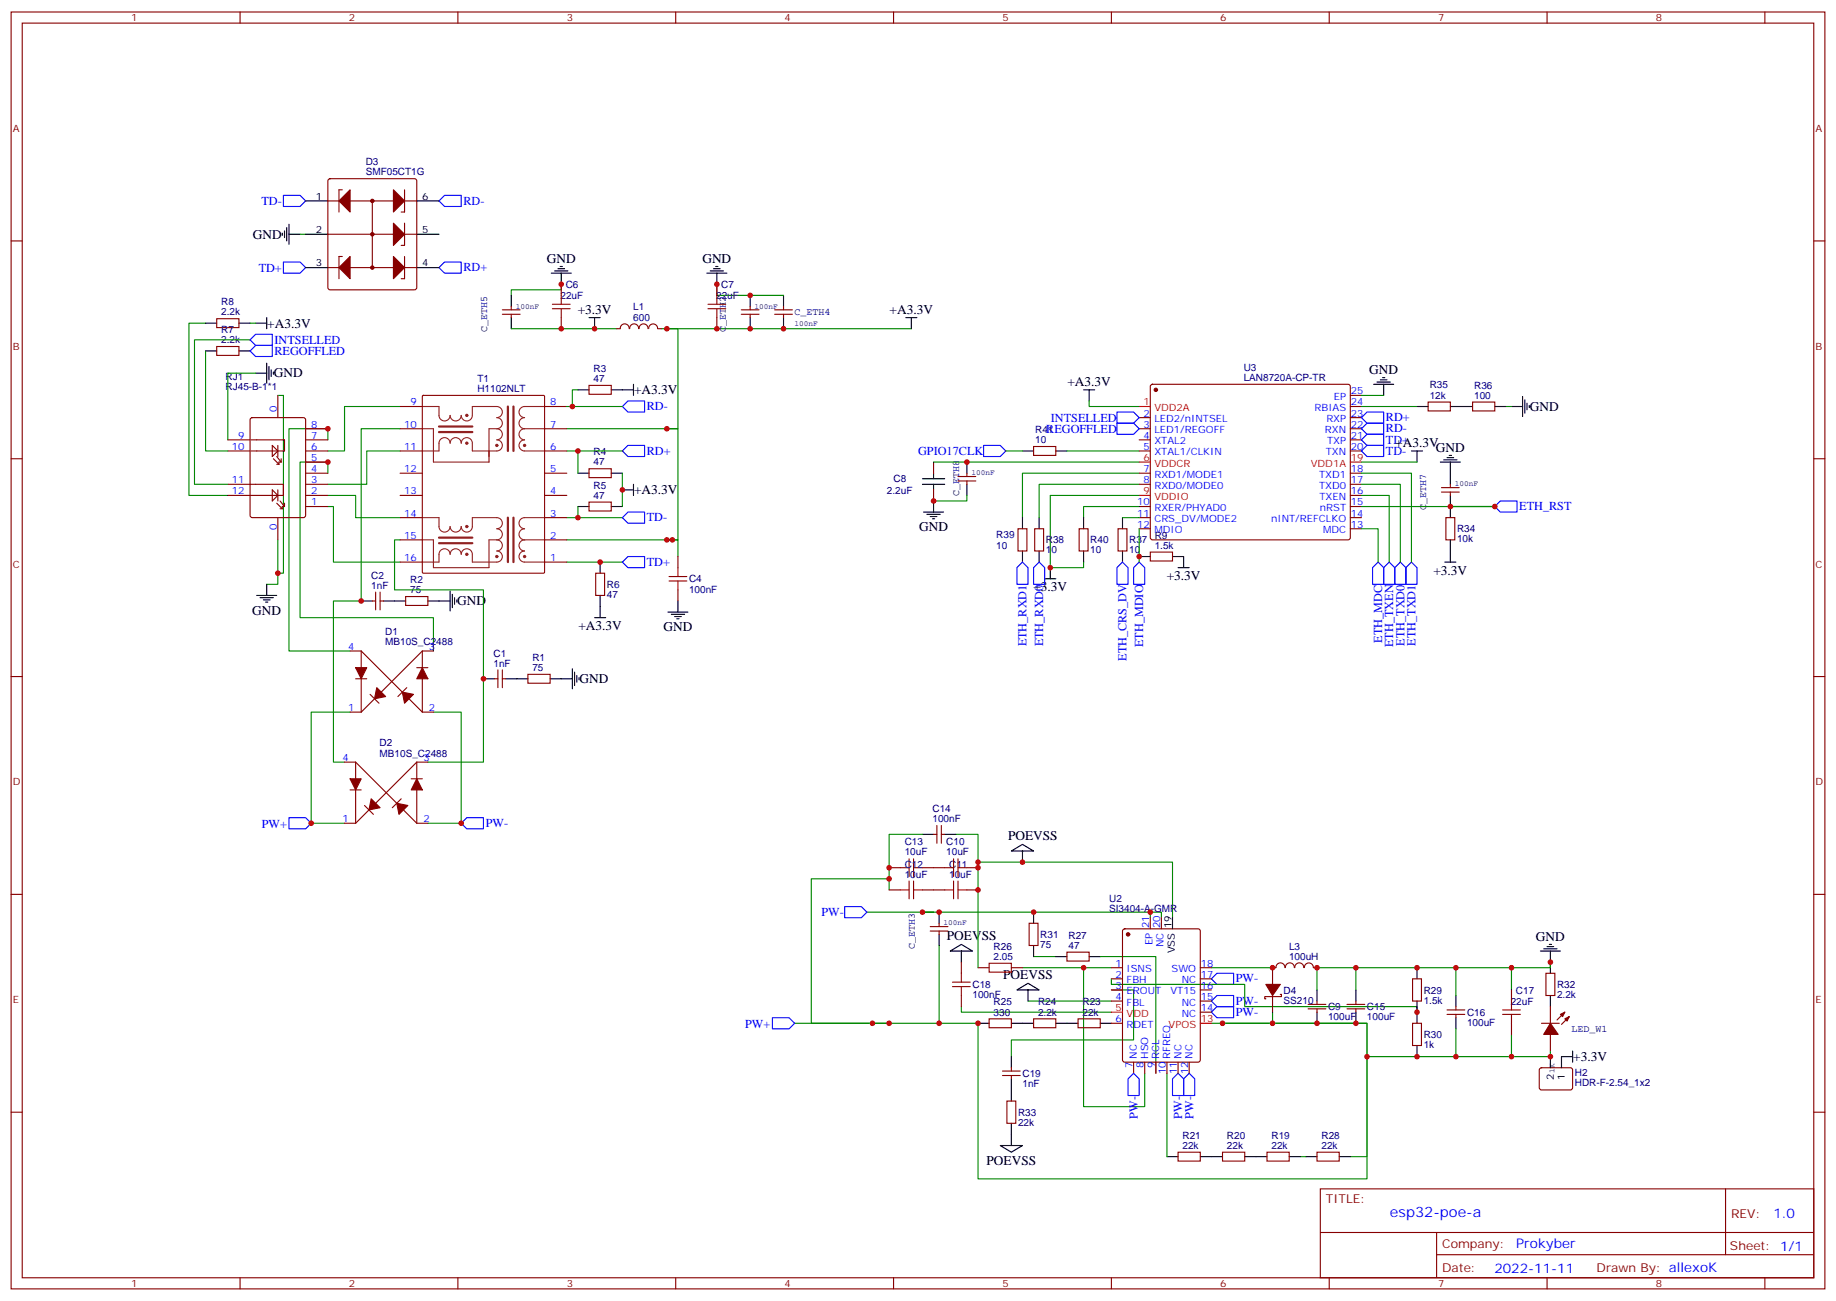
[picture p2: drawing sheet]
<svg xmlns="http://www.w3.org/2000/svg" width="583mm" height="413mm" viewBox="0 0 583 413" stroke-linecap="round" stroke-linejoin="round" font-family="sans-serif">
<g fill="none" stroke="#870000" stroke-width=".35">
<path d="M3.5 3.8h575.8v405.4h-575.8zM7.1 7.3h568.6v398.3h-568.6zM76.2 3.8v3.5M145.3 3.8v3.5M214.5 3.8v3.5M283.6 3.8v3.5M352.8 3.8v3.5M421.9 3.8v3.5M491.1 3.8v3.5M560.2 3.8v3.5M3.5 76.5h3.6M575.7 76.5h3.6"/>
<path d="M245.9 98.4h5.6M245.9 99.8h5.6M248.7 97.3v1.1M248.7 99.8v1M68.8 101.2h7v2.8h-7zM68.8 110h7v2.8h-7zM3.5 145.6h3.6M575.7 145.6h3.6M3.5 214.8h3.6M575.7 214.8h3.6M282.2 275.4h3.6M292.8 275.4h7.1"/>
<path d="M296.3 264.9h1.1M297.4 262v5.7M298.8 262v5.7M298.8 264.9h1.1M306.9 275.4h3.5M3.5 283.9h3.6M282.2 282.5h3.6M292.8 282.5h7.1M295.3 295.6h5.6M295.3 294.1h5.6M298.1 293.1v1M298.1 295.6v1"/>
<path d="M306.9 282.5h3.5M326.7 293.1h2.8v7h-2.8zM356.5 295.1l.5-.2h23.3l.6 .4 .1 41.2-.5 .6-23.5 .1-.6-.5-.1-41.1zM365.1 291.3v3.6M368.7 291.3v3.6M575.7 283.9h3.6M305.2 305.4v3.6M305.2 316v3.5M310.4 307.2h3.6M321 307.2h3.6M338.7 302.3h7v2.8h-7zM352.8 307.2h3.5"/>
<path d="M352.8 310.7h3.5M352.8 314.3h3.5M352.8 317.8h3.5M381 307.2h3.5M381 310.7h3.5M381 314.3h3.5M381 317.8h3.5M403.9 316v5.3M405 307.2h-1.1v5.3M405 307.2a1.41 1.41 0 0 1 1.4-1.5 1.41 1.41 0 0 1 1.4 1.5M406.4 315.7h.4v.7h-5.3v.7h.3M408 307.2a1.41 1.41 0 0 1 1.4-1.5 1.41 1.41 0 0 1 1.4 1.5"/>
<path d="M411 307.2a1.41 1.41 0 0 1 1.4-1.5 1.41 1.41 0 0 1 1.4 1.5M414.1 307.2a1.41 1.41 0 0 1 1.4-1.5 1.41 1.41 0 0 1 1.4 1.5M415.2 318.8h5.7M417 307.2h1M418 317.8v1M427.6 318.8h5.6M430.4 317.8v1M448.4 310.7h2.8v7.1h-2.8zM462.1 319.5v1.1M479.8 314.3v3.5M490.7 309h2.8v7h-2.8zM492.1 319.5v5.3"/>
<path d="M314 323.4h7v2.8h-7zM321 338.9v1.1M328.1 323.4h7v2.8h-7zM342.2 323.4h7v2.8h-7zM352.8 324.8h3.5M359.8 337.2v3.5M363.4 337.2v3.5M366.9 337.2v3.5M370.4 337.2v3.5M373.9 337.2v3.5M377.5 337.2v3.5M381 321.3h3.5"/>
<path d="M415.2 320.3h5.7M418 320.3v1M427.6 320.3h5.6M430.4 320.3v1M448.4 324.8h2.8v7.1h-2.8zM459.3 322h5.7M459.3 320.6h5.7M462.1 322v1.1M479.8 324.8v3.6M489.3 324.8h5.6M492.1 328.4v5.3M496.7 321.3l-2.5 2.5"/>
<path d="M498.1 322.7l-2.4 2.5M3.5 353.1h3.6M318.2 341.4h5.6M318.2 340h5.6M319.6 349.5h2.8v7.1h-2.8zM321 341.4v1.1M575.7 353.1h3.6M373.9 365.8h7.1v2.8h-7.1zM388.1 365.8h7v2.8h-7zM402.2 365.8h7v2.8h-7zM418 365.8h7.1v2.8h-7.1zM419.1 377.4h156.6v28.2h-156.6z"/>
<path d="M547.7 377.4v20.9M419.1 391.2h156.5M456 398.3h119.6M456 391.2v14.2M76.2 405.6v3.6M145.3 405.6v3.6M214.5 405.6v3.6M283.6 405.6v3.6M352.8 405.6v3.6M421.9 405.6v3.6M491.1 405.6v3.6M560.2 405.6v3.6"/>
</g>
<g fill="none" stroke="#000" stroke-width=".35">
<path d="M89.6 74v.7M90.3 73.3v2.1M91 72.2v4.3M91.7 74.4h3.5M91.7 71.2v6.3M248.7 93.8v3.5M65.3 102.6h3.5M65.3 111.4h3.5M75.8 102.6h3.6M75.8 111.4h3.6M81.1 118.5h3.6M84.7 115.3v6.3"/>
<path d="M85.4 116.3v4.3M86.1 117.4v2.1M86.8 118.1v.7M248.7 100.8v3.6M292.8 264.9h3.5M299.9 264.9h3.5M321 270.2l3.6-2.2 3.5 2.2zM324.6 270.2v3.5M298.1 289.6v3.5M298.1 296.6v3.5M328.1 289.6v3.5M372.2 291.3v3.6"/>
<path d="M491.8 299.8h.7M301.6 301.9l3.6-2.1 3.5 2.1zM305.2 301.9v3.5M322.8 314.3l3.5-2.2 3.5 2.2zM326.3 314.3v3.5M328.1 300.1v3.6M335.1 303.7h3.6M345.7 303.7h3.5M418 314.3v3.5M430.4 314.3v3.5M449.8 307.2v3.5M449.8 317.8v7"/>
<path d="M462.1 316v3.5M488.9 301.9h6.4M490 301.2h4.2M491.1 300.5h2.1M492.1 301.9v7.1M492.1 316v3.5M310.4 324.8h3.6M321 335.4v3.5M321 324.8h7.1M335.1 324.8h7.1M349.2 324.8h3.6M418 321.3v3.5"/>
<path d="M430.4 321.3v3.5M449.8 331.9v3.5M462.1 323.1v3.5M495.7 335.4h3.5M499.2 333.7v3.5M321 342.5v7M321 356.6v7M317.5 363.6h7.1l-3.6 2.2zM370.4 367.2h3.5M381 367.2h7.1M395.1 367.2h7.1M409.2 367.2h3.5"/>
<path d="M414.5 367.2h3.5M425.1 367.2h3.5"/>
</g>
<g fill="none" stroke="#008700" stroke-width=".35">
<path d="M95.2 74.4h1.8M65.3 102.6h-5.3v54.7h12.3M65.3 111.4v31.8h7M211.7 104.4h77.6M282.2 279h-24.7v45.8h24.7M292.8 264.9h-10.6v17.6M303.4 264.9h7v8.8M275.2 289.6h17.6M296.3 289.6h-3.5h72.3v1.7M365.1 289.6h3.6v1.7M372.2 291.3v-17.6h-61.8v33.5M298.1 300.1v24.7"/>
<path d="M305.2 319.5v1.8h47.6M324.6 307.2h19.4M326.3 317.8h26.5M328.1 303.7h7M349.2 303.7h17.7v37M352.8 314.3h7v15.8h-38.8v5.3M352.8 310.7v1.8h42.3v7h54.7v1.8M352.8 307.2h-8.8v44.1h19.4v-10.6M384.5 307.2h19.4M418 314.3v-7.1h12.4v7.1M430.4 307.2h31.7v8.8M462.1 307.2h17.7v7.1"/>
<path d="M492.1 305.4v1.8h-12.3M252.2 324.8h58.2v49.4h123.5v-49.4h-49.4M403.9 324.8h30v42.4h-5.3M403.9 321.3v3.5h-15.8M462.1 326.6v8.8h-28.2M479.8 328.4v7h-17.7M492.1 333.7v1.7h-12.3M370.4 340.7v26.5M412.7 367.2h1.8"/>
</g>
<g fill="#870000" stroke="#870000" stroke-width=".35">
<path d="M495.3 322l1.4-.7-.7 1.4z"/>
<path d="M496.7 323.4l1.4-.7-.7 1.4z"/>
<path d="M492.1 324.8l2.5 3.6h-4.6z"/>
<path d="M401.8 312.5h4.6l-2.5 3.5z"/>
<circle cx="358.1" cy="296.6" r=".53"/>
</g>
<path d="M90 62h5.2l1.8 1.8-1.8 1.7h-5.2zM141.1 62h5.3v3.5h-5.3l-1.8-1.7zM90 83.2h5.2l1.8 1.7-1.8 1.8h-5.2zM141.1 83.2h5.3v3.5h-5.3l-1.8-1.8zM268.1 287.8h5.3l1.8 1.8-1.8 1.7h-5.3zM384.5 310.7l1.8-1.7h5.3v3.5h-5.3zM384.5 317.8l1.8-1.8h5.3v3.5h-5.3zM245.2 323.1h5.3l1.7 1.7-1.7 1.8h-5.3zM384.5 321.3l1.8-1.8h5.3v3.6h-5.3zM373.9 340.7l1.8 1.8v5.3h-3.5v-5.3zM377.5 340.7l1.7 1.8v5.3h-3.5v-5.3z" fill="none" stroke="#00f" stroke-width=".35"/>
<g fill="none" stroke="#a10000" stroke-width=".35">
<path d="M285.8 275.4h2.8M288.6 272.6v5.7M288.6 279.7v5.6M290 275.4h2.8M290 272.6v5.7M290 279.7v5.6M299.9 275.4h2.8M302.7 272.6v5.7M302.7 279.7v5.6M304.1 275.4h2.8M304.1 272.6v5.7M304.1 279.7v5.6"/>
<path d="M285.8 282.5h2.8M290 282.5h2.8M299.9 282.5h2.8M304.1 282.5h2.8M302.3 313.2h5.7M302.3 311.8h5.7M305.2 309v2.8M305.2 313.2v2.8M314 305.8h7v2.8h-7zM479.8 317.8v2.8M477 322h5.6M477 320.6h5.6"/>
<path d="M479.8 322v2.8"/>
</g>
<path d="M352.8 321.3h3.5M381 324.8h3.5" fill="none" stroke="#f00" stroke-width=".35"/>
<path d="M104.3 56.9l.5-.2h26.8l.5 .2 .2 .5v33.9l-.2 .5-.5 .2h-26.8l-.5-.2-.2-.5v-33.9z" fill="#fff" stroke="#870000" stroke-width=".35"/>
<g fill="none" stroke="#000" stroke-width=".35">
<path d="M97 63.8h7.1M97 74.4h7.1M132.3 63.8h7M132.3 74.4h7M97 84.9h7.1M132.3 84.9h7M162.3 93.8v3.5M175 86.7h6.3M176 86h4.3M177.1 85.3h2.1M177.8 84.6h.7M178.2 86.7v3.5"/>
<path d="M224.4 86.7h6.3M225.4 86h4.3M226.5 85.3h2.1M227.2 84.6h.7M227.5 86.7v3.5M238.1 93.8v3.5M81.1 102.6h3.6M84.7 100.8v3.6M162.3 100.8v3.6M187 100.8h3.5M188.7 100.8v3.6M238.1 100.8v3.6"/>
<path d="M287.5 100.8h3.5M289.3 100.8v3.6M438.9 119.9h.7M183.4 123.8h3.6M194 123.8h7.1M201.1 122v3.5M344 123.8h3.5M345.7 123.8v3.5M436 122h6.4M437.1 121.3h4.2M438.1 120.6h2.2M439.2 122v3.5"/>
<path d="M449.8 129h3.5M460.4 129h7M474.5 129h3.5M479.8 129h3.5M483.3 125.9v6.3M484 126.9v4.3M484.7 128v2.1M485.4 128.7v.7M183.4 150.2h3.6M194 150.2h3.6M197.6 155.5h3.5M201.1 153.7v3.6"/>
<path d="M292.8 153.7h7.1M292.8 152h7.1M296.3 150.2v1.8M296.3 153.7v1.8M296.3 159v3.6M306.9 146.7v3.5M306.9 153.7v3.6M324.6 143.2h3.5M335.1 143.2h3.6M448 143.2h3.6M449.8 143.2v3.5M457.2 146.7h6.3"/>
<path d="M458.3 146h4.2M459.3 145.3h2.1M460 144.6h.7M460.4 146.7v7M460.4 157.3v7M183.4 160.8h3.6M190.5 178.4v3.6M194 160.8h3.6M293.2 162.6h6.3M294.2 163.3h4.2M295.3 164h2.1M296 164.7h.7"/>
<path d="M324.6 164.3v3.6M324.6 174.9v3.5M329.8 164.3v3.6M329.8 174.9v3.5M344 164.3v3.6M344 174.9v3.5M356.3 164.3v3.6M356.3 174.9v3.5M361.6 176.7h3.5M372.2 176.7h3.5v3.5M458.6 178.4h3.5M460.4 171.4v7"/>
<path d="M81.5 189h6.3M82.5 189.7h4.3M83.6 190.4h2.1M84.3 191.1h.7M84.7 185.5v3.5M114.7 190.8h3.5M121.7 190.8h7.1M135.8 190.8h7.1M142.9 187.6v6.4M143.6 188.7v4.2M144.3 189.7v2.1M145 190.4v.7"/>
<path d="M188.7 196.1h3.6M190.5 189v7.1M212 194.3h6.4M213.1 195h4.2M214.1 195.7h2.2M214.8 196.4h.7M215.2 190.8v3.5M331.6 183.7h3.5M333.4 180.2v3.5M373.9 180.2h3.6M153.5 215.5h3.5M160.5 215.5h7.1"/>
<path d="M174.6 215.5h7.1M181.7 212.3v6.4M182.4 213.4v4.2M183.1 214.4v2.1M183.8 215.1v.7M492.1 335.4v3.5M495.7 335.4v3.5"/>
</g>
<g fill="none" stroke="#870000" stroke-width=".35">
<path d="M104.1 63.8h28.2M104.1 74.4h28.2M108.7 60.3h-1.1v7M118.2 63.8v21.1M128.4 60.3v7h-1M128.4 70.8v7.1h-1M104.1 84.9h28.2M108.7 81.4h-1.1v7.1M128.4 81.4v7.1h-1M159.5 99.8h5.6M159.5 98.4h5.6M162.3 97.3v1.1"/>
<path d="M162.3 99.8v1M178.2 90.2v3.6M227.5 90.2v3.6M235.3 99.8h5.6M235.3 98.4h5.6M238.1 97.3v1.1M238.1 99.8v1M178.2 100.8v3.6M199.7 104.3a1.41 1.41 0 0 0-1.4-1.5 1.41 1.41 0 0 0-1.4 1.5l-1.1 .1M199.9 104.3a1.41 1.41 0 0 1 1.4-1.5 1.41 1.41 0 0 1 1.4 1.5M202.9 104.3a1.41 1.41 0 0 1 1.4-1.5 1.41 1.41 0 0 1 1.4 1.5M205.9 104.3a1.41 1.41 0 0 1 1.4-1.5 1.41 1.41 0 0 1 1.4 1.5"/>
<path d="M208.8 104.4h1.1M227.5 100.8v3.6M72.3 139.6h7.1M79.6 132.8l.5-.2h16.2l.7 .4v30.6l-.4 .7h-16.5l-.7-.4v-30.6zM79.7 139.6h10.6v3.6h-10.6M88.2 125.5v7.1M97 136.1h7.1M97 139.6h7.1M127 136.1h7.1M127 129h7.1M172.9 136.1h7M172.9 129h7"/>
<path d="M187 122.3h7v2.9h-7zM361.6 136.1h3.5M361.6 139.6h3.5M361.6 132.6h3.5M365.4 122.2l.4-.2h62.1l.5 .2 .2 .5v48l-.2 .5-.5 .2h-62.1l-.5-.3-.2-.4v-48zM428.6 136.1h3.6M428.6 129h3.6M428.6 139.6h3.6M428.6 132.6h3.6M428.6 125.5h3.6M453.3 127.6h7.1v2.9h-7.1zM467.4 127.6h7.1v2.9h-7.1z"/>
<path d="M72.3 153.7h17.7v3.6h-17.7M72.3 143.2h7.1M86.4 141.4l1.8 1.8-1.8 1.7zM86.4 155.5l1.8 1.8-1.8 1.7zM86.8 145.6l1.7 1.8M87.8 144.9l1.5 1.8M87.8 147.4h.7M87.8 159.7l1.8 1.8M88.2 141.4v3.5M88.2 155.5v3.5M88.9 159l1.4 1.8M89.3 146.7h-.8v.7"/>
<path d="M89.3 145.6v1.1M90.3 159.7v1.1M97 157.3h7.1M97 143.2h7.1M97 150.2h7.1M97 153.7h7.1M97 146.7h7.1M127 157.3h7.1M127 143.2h7.1M127 150.2h7.1M172.9 157.3h7M172.9 143.2h7"/>
<path d="M172.9 150.2h7M187 159.4h7v2.8h-7zM187 148.8h7v2.8h-7zM296.3 146.7v3.5M296.3 155.5v3.5M304.1 152.7h5.6M304.1 151.3h5.6M306.9 150.2v1.1M306.9 152.7v1M328.1 141.7h7v2.9h-7zM361.6 143.2h3.5M361.6 150.2h3.5"/>
<path d="M361.6 153.7h3.5M428.6 157.3h3.6M428.6 143.2h3.6M428.6 150.2h3.6M428.6 153.7h3.6M457.6 156.2h5.6M457.6 154.8h5.6M460.4 153.7v1.1M460.4 156.2v1.1M88.2 164.3v7.1M88.9 161.5h.7M90.3 160.8h-.7v.7"/>
<path d="M97 160.8h7.1M127 171.4h7.1M127 178.4h7.1M127 164.3h7.1M172.9 171.4h7M172.9 178.4h7M172.9 164.3h7M215.2 176.7v3.5M323.1 167.9h2.9v7h-2.9zM328.4 167.9h2.9v7h-2.9zM342.5 167.9h2.9v7h-2.9zM354.9 167.9h2.8v7h-2.8z"/>
<path d="M361.6 164.3h3.5M361.6 160.8h3.5M361.6 167.9h3.5M365.1 175.3h7.1v2.8h-7.1zM428.6 164.3h3.6M428.6 160.8h3.6M428.6 167.9h3.6M459 164.3h2.8v7.1h-2.8zM118.2 190.8h1M119.2 188v5.6M120.6 188v5.6M120.6 190.8h1.1"/>
<path d="M128.8 189.4h7v2.8h-7zM189.1 182h2.8v7h-2.8zM215.2 187.3v3.5M111.1 206.7h3.6M112.9 215.5h3.5M114.7 206.7l19.4 19.4M114.7 206.7v19.4M129.1 218.3l-2.8 2.8M132.3 211.9h3.5M134.1 206.7h3.5M134.1 206.7v19.4M134.1 206.7l-19.4 19.4"/>
<path d="M157 215.5h1M158 212.7v5.6M159.5 212.7v5.6M159.5 215.5h1M167.6 214.1h7v2.8h-7zM111.1 226.1h3.6M117.5 220.4l2.8 2.8M134.1 226.1h3.5M109.4 241.9h3.5M111.1 250.8h3.6M112.9 241.9l19.4 19.4M112.9 241.9v19.4"/>
<path d="M115.7 255.7l2.8 2.8M127.4 253.6l-2.9 2.8M130.5 247.2h3.6M132.3 241.9h3.5M132.3 241.9v19.4M132.3 241.9l-19.4 19.4M109.4 261.3h3.5M132.3 261.3h3.5M488.8 339.2l.5-.3 9.4 .1 .5 .7-.1 5.9-.6 .4-9.5-.1-.4-.6v-5.6z"/>
<circle cx="118.2" cy="74.4" r=".35"/>
<circle cx="118.2" cy="63.8" r=".35"/>
<circle cx="118.2" cy="84.9" r=".35"/>
</g>
<g fill="#870000" stroke="#870000" stroke-width=".35">
<path d="M107.6 63.8l3.5-3.5v7z"/>
<path d="M124.9 60.3l3.5 3.5-3.5 3.5z"/>
<path d="M124.9 81.4l3.5 3.5-3.5 3.6z"/>
<path d="M111.1 81.4v7.1l-3.5-3.6z"/>
<path d="M124.9 70.8l3.5 3.6-3.5 3.5z"/>
<path d="M125.9 255l3.6 .7-2.9 2.8z"/>
<path d="M117.8 253.6l2.8 2.8-3.5 .7z"/>
<path d="M132.3 247.2l1.8 3.6h-3.6z"/>
<path d="M111.1 247.2h3.6l-1.8 3.6z"/>
<path d="M127.7 219.7l3.5 .7-2.8 2.8z"/>
<path d="M119.6 218.3l2.8 2.8-3.5 .7z"/>
<path d="M134.1 211.9l1.7 3.6h-3.5z"/>
<path d="M112.9 211.9h3.5l-1.7 3.6z"/>
<circle cx="118.2" cy="63.8" r=".53"/>
<circle cx="118.2" cy="74.4" r=".53"/>
<circle cx="118.2" cy="84.9" r=".53"/>
<circle cx="366.9" cy="123.8" r=".53"/>
</g>
<g fill="none" stroke="#008700" stroke-width=".35">
<path d="M178.2 90.2v1.8h-15.9v1.8M227.5 90.2v3.6h21.2M79.4 107.9h-17.7v45.8h10.6M79.4 102.6h1.7M81.1 118.5h-8.8v21.1M162.3 104.4h33.5M209.9 104.4h5.3v31.7h-3.5M88.2 125.5h1.8v56.5h-1.8v3.5h-3.5M104.1 139.6v-3.5h-12.4v70.6h19.4M127 136.1h-12.3v54.7h-8.9v51.1h3.6M127 129h-17.6v14.2h-5.3M179.9 136.1h35.3v35.3h-3.5h3.5v5.3"/>
<path d="M179.9 129h17.7M183.4 123.8h-1.7v5.2M345.7 127.3v1.7h15.9M432.2 125.5h7M432.2 129h17.6M478 129h1.8M104.1 150.2v-3.5h-8.9v49.4h42.4v10.6M104.1 157.3h8.8v7h14.1M127 143.2h-10.6v10.5h-12.3M179.9 143.2h3.5v7M183.4 143.2h14.2M197.6 150.2v10.6"/>
<path d="M296.3 146.7h65.3M306.9 157.3v1.7h-10.6M319.3 143.2h5.3M338.7 143.2h22.9M361.6 157.3h-28.2v22.9h10.6v-1.8M361.6 150.2h-37v14.1M361.6 153.7h-31.8v10.6M432.2 157.3h8.8v21.1M432.2 153.7h12.3v24.7M432.2 150.2h15.8v28.2M432.2 146.7h17.6M88.2 171.4v10.6"/>
<path d="M104.1 160.8h1.7v17.6h21.2M127 171.4h-1.8v15.9h28.3v54.6h-17.7M179.9 178.4h17.7M179.9 164.3h17.7M179.9 171.4h33.5M183.4 160.8v3.5M356.3 164.3h5.3M361.6 160.8h-17.6v3.5M361.6 167.9v10.5M432.2 167.9h5.2v10.5M432.2 160.8h42.3M111.1 226.1h-12.3v35.2h10.6"/>
<path d="M137.6 226.1h8.8v35.2h-10.6"/>
</g>
<path d="M175.3 98h5.7M175.3 96.6h5.7M178.2 93.8v2.8M178.2 98v2.8M224.7 98h5.7M224.7 96.6h5.7M227.5 93.8v2.8M227.5 98v2.8M212.4 184.4h5.6M212.4 183h5.6M215.2 180.2v2.8M215.2 184.4v2.9" fill="none" stroke="#a10000" stroke-width=".35"/>
<g fill="none" stroke="#00f" stroke-width=".35">
<path d="M81.1 109.6h5.3v3.6h-5.3l-1.7-1.8zM81.1 106.1h5.3v3.5h-5.3l-1.7-1.7zM197.6 129l1.7-1.7h5.3v3.5h-5.3zM354.5 134.3h5.3l1.8 1.8-1.8 1.8h-5.3zM354.5 130.8h5.3l1.8 1.8-1.8 1.7h-5.3zM432.2 139.6l1.7-1.7h5.3v3.5h-5.3zM432.2 136.1l1.7-1.8h5.3v3.6h-5.3zM432.2 132.6l1.7-1.8h5.3v3.5h-5.3zM197.6 143.2l1.7-1.8h5.3v3.5h-5.3zM312.2 141.4h5.3l1.8 1.8-1.8 1.7h-5.3zM432.2 143.2l1.7-1.8h5.3v3.5h-5.3zM197.6 164.3l1.7-1.7h5.3v3.5h-5.3z"/>
<path d="M197.6 178.4l1.7-1.7h5.3v3.5h-5.3zM329.8 178.4l1.8 1.8v5.3h-3.5v-5.3zM356.3 178.4l1.8 1.8v5.3h-3.6v-5.3zM361.6 178.4l1.8 1.8v5.3h-3.6v-5.3zM437.4 178.4l1.8 1.8v5.3h-3.5v-5.3zM441 178.4l1.7 1.8v5.3h-3.5v-5.3zM444.5 178.4l1.8 1.8v5.3h-3.6v-5.3zM448 178.4l1.8 1.8v5.3h-3.5v-5.3zM474.5 160.8l1.7-1.8h5.3v3.6h-5.3zM322.8 180.2l1.8-1.8 1.7 1.8v5.3h-3.5zM91.7 259.6h5.3l1.8 1.7-1.8 1.8h-5.3zM146.4 261.3l1.8-1.7h5.3v3.5h-5.3z"/>
<path d="M358.1 342.5l1.7-1.8 1.8 1.8v5.3h-3.5z"/>
</g>
<g fill="none" stroke="#8c2424" stroke-width=".35">
<path d="M134.1 129h5.2v2.9a1.76 1.76 0 0 0 1.8 1.7 1.76 1.76 0 0 0 1.8-1.7 1.76 1.76 0 0 0 1.7 1.7 1.76 1.76 0 0 0 1.8-1.7 1.76 1.76 0 0 0 1.8 1.7 1.76 1.76 0 0 0 1.7-1.7v-2.9h7.8a1.76 1.76 0 0 1 1.8 1.8 1.76 1.76 0 0 1-1.8 1.8 1.76 1.76 0 0 1 1.8 1.7 1.76 1.76 0 0 1-1.8 1.8M134.1 136.1h3.5v10.6h17.6M157.7 136.1a1.76 1.76 0 0 1 1.8 1.8 1.76 1.76 0 0 1-1.8 1.7 1.76 1.76 0 0 1 1.8 1.8 1.76 1.76 0 0 1-1.8 1.8h-7.8v-2.5a1.76 1.76 0 0 0-1.7-1.8 1.76 1.76 0 0 0-1.8 1.8 1.76 1.76 0 0 0-1.8-1.8 1.76 1.76 0 0 0-1.7 1.8 1.76 1.76 0 0 0-1.8-1.8 1.76 1.76 0 0 0-1.8 1.8v2.5h-5.2M157.7 136.1h-2.5v8.8M166.5 136.1a1.76 1.76 0 0 0-1.8 1.8 1.76 1.76 0 0 0 1.8 1.7 1.76 1.76 0 0 0-1.8 1.8 1.76 1.76 0 0 0 1.8 1.8h6.4M166.5 136.1h6.4M172.9 129h-6.4a1.76 1.76 0 0 0-1.8 1.8 1.76 1.76 0 0 0 1.8 1.8 1.76 1.76 0 0 0-1.8 1.7 1.76 1.76 0 0 0 1.8 1.8M134.1 164.3h5.2v2.8a1.76 1.76 0 0 0 1.8 1.8 1.76 1.76 0 0 0 1.8-1.8 1.76 1.76 0 0 0 1.7 1.8 1.76 1.76 0 0 0 1.8-1.8 1.76 1.76 0 0 0 1.8 1.8 1.76 1.76 0 0 0 1.7-1.8v-2.8h7.8a1.76 1.76 0 0 1 1.8 1.8 1.76 1.76 0 0 1-1.8 1.8 1.76 1.76 0 0 1 1.8 1.7 1.76 1.76 0 0 1-1.8 1.8M134.1 171.4h3.5v8.8h17.6v-8.8h2.5M157.7 171.4a1.76 1.76 0 0 1 1.8 1.7 1.76 1.76 0 0 1-1.8 1.8 1.76 1.76 0 0 1 1.8 1.8 1.76 1.76 0 0 1-1.8 1.7h-7.8v-2.4a1.76 1.76 0 0 0-1.7-1.8 1.76 1.76 0 0 0-1.8 1.8 1.76 1.76 0 0 0-1.8-1.8 1.76 1.76 0 0 0-1.7 1.8 1.76 1.76 0 0 0-1.8-1.8 1.76 1.76 0 0 0-1.8 1.8v2.4h-5.2M166.5 171.4a1.76 1.76 0 0 0-1.8 1.7 1.76 1.76 0 0 0 1.8 1.8 1.76 1.76 0 0 0-1.8 1.8 1.76 1.76 0 0 0 1.8 1.7h6.4M166.5 171.4h6.4"/>
<path d="M172.9 164.3h-6.4a1.76 1.76 0 0 0-1.8 1.8 1.76 1.76 0 0 0 1.8 1.8 1.76 1.76 0 0 0-1.8 1.7 1.76 1.76 0 0 0 1.8 1.8"/>
</g>
<path d="M139.3 135.4h10.6M139.3 137.2h10.6M161.2 129v14.2M163 129v14.2M139.3 170.7h10.6M139.3 172.4h10.6M161.2 164.3v14.1M163 164.3v14.1" fill="none" stroke="#8c2424" stroke-width=".71"/>
<g fill="#8c2424" stroke="#8c2424" stroke-width=".35">
<circle cx="166.5" cy="176.7" r=".35"/>
<circle cx="157.7" cy="176.7" r=".35"/>
<circle cx="148.2" cy="176" r=".35"/>
<circle cx="148.2" cy="167.1" r=".35"/>
<circle cx="166.5" cy="141.4" r=".35"/>
<circle cx="157.7" cy="141.4" r=".35"/>
<circle cx="148.2" cy="140.7" r=".35"/>
<circle cx="148.2" cy="131.9" r=".35"/>
</g>
<path d="M134.1 125.7l.3-.2h38.1l.3 .2 .1 55.9-.2 .3-38.3 .1-.3-.2zM155.2 143.2v3.5" fill="none" stroke="#900" stroke-width=".35"/>
<path d="M361.6 129h3.5M361.6 146.7h3.5M361.6 157.3h3.5M428.6 146.7h3.6" fill="none" stroke="#f00" stroke-width=".35"/>
<g fill="#c00">
<circle cx="213.4" cy="171.4" r=".88"/>
<circle cx="276.9" cy="324.8" r=".88"/>
<circle cx="479.8" cy="335.4" r=".88"/>
<circle cx="492.1" cy="305.4" r=".88"/>
<circle cx="479.8" cy="307.2" r=".88"/>
<circle cx="310.4" cy="275.4" r=".88"/>
<circle cx="282.2" cy="275.4" r=".88"/>
<circle cx="310.4" cy="273.7" r=".88"/>
<circle cx="324.6" cy="273.7" r=".88"/>
<circle cx="365.1" cy="289.6" r=".88"/>
<circle cx="292.8" cy="289.6" r=".88"/>
<circle cx="298.1" cy="289.6" r=".88"/>
<circle cx="328.1" cy="289.6" r=".88"/>
<circle cx="462.1" cy="307.2" r=".88"/>
<circle cx="449.8" cy="307.2" r=".88"/>
<circle cx="462.1" cy="335.4" r=".88"/>
<circle cx="449.8" cy="335.4" r=".88"/>
<circle cx="178.2" cy="104.4" r=".88"/>
<circle cx="178.2" cy="90.2" r=".88"/>
<circle cx="449.8" cy="321.3" r=".88"/>
<circle cx="433.9" cy="335.4" r=".88"/>
<circle cx="430.4" cy="307.2" r=".88"/>
<circle cx="418" cy="307.2" r=".88"/>
<circle cx="430.4" cy="324.8" r=".88"/>
<circle cx="418" cy="324.8" r=".88"/>
<circle cx="403.9" cy="324.8" r=".88"/>
<circle cx="403.9" cy="307.2" r=".88"/>
<circle cx="388.1" cy="324.8" r=".88"/>
<circle cx="282.2" cy="279" r=".88"/>
<circle cx="282.2" cy="324.8" r=".88"/>
<circle cx="310.4" cy="282.5" r=".88"/>
<circle cx="344" cy="307.2" r=".88"/>
<circle cx="298.1" cy="324.8" r=".88"/>
<circle cx="227.5" cy="104.4" r=".88"/>
<circle cx="190.5" cy="178.4" r=".88"/>
<circle cx="227.5" cy="90.2" r=".88"/>
<circle cx="188.7" cy="104.4" r=".88"/>
<circle cx="211.7" cy="136.1" r=".88"/>
<circle cx="211.7" cy="171.4" r=".88"/>
<circle cx="98.8" cy="261.3" r=".88"/>
<circle cx="146.4" cy="261.3" r=".88"/>
<circle cx="114.7" cy="190.8" r=".88"/>
<circle cx="153.5" cy="215.5" r=".88"/>
<circle cx="104.1" cy="146.7" r=".88"/>
<circle cx="104.1" cy="136.1" r=".88"/>
<circle cx="460.4" cy="160.8" r=".88"/>
<circle cx="183.4" cy="164.3" r=".88"/>
<circle cx="183.4" cy="143.2" r=".88"/>
<circle cx="181.7" cy="129" r=".88"/>
<circle cx="197.6" cy="155.5" r=".88"/>
<circle cx="238.1" cy="93.8" r=".88"/>
<circle cx="211.7" cy="104.4" r=".88"/>
<circle cx="296.3" cy="159" r=".88"/>
<circle cx="306.9" cy="146.7" r=".88"/>
<circle cx="333.4" cy="180.2" r=".88"/>
<circle cx="474.5" cy="160.8" r=".88"/>
<circle cx="248.7" cy="104.4" r=".88"/>
<circle cx="238.1" cy="104.4" r=".88"/>
<circle cx="361.6" cy="176.7" r=".88"/>
<circle cx="88.2" cy="182" r=".88"/>
<circle cx="310.4" cy="324.8" r=".88"/>
<circle cx="492.1" cy="335.4" r=".88"/>
</g>
<text font-size="4.6" fill="#00f" x="441.2" y="386.4">esp32-poe-a</text>
<g font-size="4.2">
<text x="80.3" y="75.8">GND</text>
<text x="173.6" y="83.4">GND</text>
<text x="223" y="83.4">GND</text>
<text x="183.4" y="99.7">+3.3V</text>
<text x="282.4" y="99.6">+A3.3V</text>
<text x="84.8" y="104">+A3.3V</text>
<text x="87" y="119.8">GND</text>
<text x="434.6" y="118.6">GND</text>
<text x="201.3" y="125.2">+A3.3V</text>
<text x="338.8" y="122.5">+A3.3V</text>
<text x="485.6" y="130.5">GND</text>
<text x="442.9" y="142">+A3.3V</text>
<text x="455.8" y="143.3">GND</text>
<text x="201.3" y="156.9">+A3.3V</text>
<text x="291.7" y="168.6">GND</text>
<text x="370.3" y="184.2">+3.3V</text>
<text x="455" y="182.4">+3.3V</text>
<text x="328" y="187.7">+3.3V</text>
<text x="80.1" y="195.1">GND</text>
<text x="145.2" y="192.2">GND</text>
<text x="183.6" y="200.1">+A3.3V</text>
<text x="210.6" y="200.4">GND</text>
<text x="184" y="216.9">GND</text>
<text x="320" y="266.8">POEVSS</text>
<text x="300.6" y="298.6">POEVSS</text>
<text x="487.5" y="298.6">GND</text>
<text x="318.4" y="310.9">POEVSS</text>
<text x="499.4" y="336.8">+3.3V</text>
<text x="313.1" y="369.8">POEVSS</text>
</g>
<g font-size="4.2" fill="#00f">
<text x="562.9" y="386.7">1.0</text>
<text x="481.3" y="396.2">Prokyber</text>
<text x="474.4" y="404">2022-11-11</text>
</g>
<g font-size="3.9" fill="#00f">
<text x="83" y="65.1">TD-</text>
<text x="147.1" y="65">RD-</text>
<text x="82.1" y="86.3">TD+</text>
<text x="147.1" y="86.1">RD+</text>
<text x="87.1" y="112.6">REGOFFLED</text>
<text x="87.1" y="109.1">INTSELLED</text>
<text x="205.3" y="130.2">RD-</text>
<text x="332.1" y="137.4">REGOFFLED</text>
<text x="333.6" y="133.9">INTSELLED</text>
<text x="439.9" y="137.3">RD-</text>
<text x="439.9" y="133.8">RD+</text>
<text x="439.9" y="140.8">TD+</text>
<text x="205.3" y="144.3">RD+</text>
<text x="291.4" y="144.5">GPIO17CLK</text>
<text x="439.9" y="144.3">TD-</text>
<text x="482.2" y="162">ETH_RST</text>
<text x="205.3" y="165.5">TD-</text>
<text x="205.3" y="179.6">TD+</text>
<text x="438.7" y="204" transform="rotate(-90 438.7 204)">ETH_MDC</text>
<text x="325.8" y="205.2" transform="rotate(-90 325.8 205.2)">ETH_RXD1</text>
<text x="331.1" y="205.2" transform="rotate(-90 331.1 205.2)">ETH_RXD0</text>
<text x="357.6" y="209.8" transform="rotate(-90 357.6 209.8)">ETH_CRS_DV</text>
<text x="362.9" y="205.4" transform="rotate(-90 362.9 205.4)">ETH_MDIO</text>
<text x="442.3" y="205.4" transform="rotate(-90 442.3 205.4)">ETH_TXEN</text>
<text x="445.8" y="205" transform="rotate(-90 445.8 205)">ETH_TXD0</text>
<text x="449.3" y="205" transform="rotate(-90 449.3 205)">ETH_TXD1</text>
<text x="83.1" y="262.7">PW+</text>
<text x="154.2" y="262.5">PW-</text>
<text x="260.7" y="290.9">PW-</text>
<text x="392.3" y="311.9">PW-</text>
<text x="392.3" y="322.5">PW-</text>
<text x="392.3" y="318.9">PW-</text>
<text x="236.5" y="326.2">PW+</text>
<text x="361.2" y="355.2" transform="rotate(-90 361.2 355.2)">PW-</text>
<text x="375.3" y="355.2" transform="rotate(-90 375.3 355.2)">PW-</text>
<text x="378.8" y="355.2" transform="rotate(-90 378.8 355.2)">PW-</text>
</g>
<g font-size="3.9" fill="#800">
<text x="420.9" y="382">TITLE:</text>
<text x="549.5" y="386.7">REV:</text>
<text x="457.8" y="396.2">Company:</text>
<text x="549.1" y="396.8">Sheet: 1/1</text>
<text x="457.8" y="403.9">Date:</text>
<text x="506.8" y="403.9">Drawn By: allexoK</text>
</g>
<g font-size="3.2" fill="#800">
<text x="41.6" y="6.8">1</text>
<text x="110.8" y="6.8">2</text>
<text x="179.9" y="6.8">3</text>
<text x="249.1" y="6.8">4</text>
<text x="318.2" y="6.8">5</text>
<text x="387.3" y="6.8">6</text>
<text x="456.5" y="6.8">7</text>
<text x="525.6" y="6.8">8</text>
<text x="4.1" y="41.9">A</text>
<text x="576.3" y="41.9">A</text>
<text x="4.1" y="111.1">B</text>
<text x="576.3" y="111.1">B</text>
<text x="4.1" y="180.2">C</text>
<text x="576.3" y="180.2">C</text>
<text x="4.1" y="249.3">D</text>
<text x="576.3" y="249.3">D</text>
<text x="4.1" y="318.5">E</text>
<text x="576.3" y="318.5">E</text>
<text x="41.6" y="408.6">1</text>
<text x="110.8" y="408.6">2</text>
<text x="179.9" y="408.6">3</text>
<text x="249.1" y="408.6">4</text>
<text x="318.2" y="408.6">5</text>
<text x="387.3" y="408.6">6</text>
<text x="456.5" y="408.6">7</text>
<text x="525.6" y="408.6">8</text>
</g>
<g font-size="3.2" fill="#000080">
<text x="116.1" y="52.5">D3</text>
<text x="116.1" y="55.7">SMF05CT1G</text>
<text x="177.9" y="94.9">22uF</text>
<text x="179.6" y="91.4">C6</text>
<text x="227.3" y="94.9">22uF</text>
<text x="229" y="91.4">C7</text>
<text x="70.2" y="100.1">2.2k</text>
<text x="70.2" y="96.9">R8</text>
<text x="201" y="101.8">600</text>
<text x="201" y="98.5">L1</text>
<text x="252.2" y="100.1">C_ETH4</text>
<text x="70.2" y="105.8">R7</text>
<text x="154.6" y="105.4" transform="rotate(-90 154.6 105.4)">C_ETH5</text>
<text x="230.4" y="105.4" transform="rotate(-90 230.4 105.4)">C_ETH2</text>
<text x="70.2" y="108.9">2.2k</text>
<text x="188.4" y="118.1">R3</text>
<text x="394.8" y="117.8">U3</text>
<text x="71.6" y="123.8">RJ45-B-1*1</text>
<text x="71.6" y="120.6">RJ1</text>
<text x="151.5" y="124.5">H1102NLT</text>
<text x="151.5" y="121.2">T1</text>
<text x="188.4" y="121.3">47</text>
<text x="394.8" y="120.9">LAN8720A-CP-TR</text>
<text x="453.8" y="123.3">R35</text>
<text x="467.9" y="123.4">R36</text>
<text x="453.8" y="126.6">12k</text>
<text x="467.9" y="126.6">100</text>
<text x="328.6" y="137.5">R41</text>
<text x="328.6" y="140.7">10</text>
<text x="188.4" y="147.7">47</text>
<text x="188.4" y="144.6">R4</text>
<text x="188.4" y="155.2">R5</text>
<text x="283.6" y="153.1">C8</text>
<text x="188.4" y="158.3">47</text>
<text x="281.5" y="156.7">2.2uF</text>
<text x="304.5" y="157.5" transform="rotate(-90 304.5 157.5)">C_ETH8</text>
<text x="452.7" y="161.9" transform="rotate(-90 452.7 161.9)">C_ETH7</text>
<text x="316.2" y="170.8">R39</text>
<text x="332" y="172.5">R38</text>
<text x="346.1" y="172.5">R40</text>
<text x="358.4" y="172.5">R37</text>
<text x="366.5" y="170.9">R9</text>
<text x="462.5" y="172.2">10k</text>
<text x="462.5" y="169">R34</text>
<text x="316.2" y="174.3">10</text>
<text x="332" y="175.7">10</text>
<text x="346.1" y="175.7">10</text>
<text x="358.4" y="175.7">10</text>
<text x="366.5" y="174.2">1.5k</text>
<text x="117.8" y="183.7">C2</text>
<text x="130.2" y="185.1">R2</text>
<text x="218.7" y="184.9">C4</text>
<text x="117.8" y="186.9">1nF</text>
<text x="130.2" y="188.3">75</text>
<text x="192.6" y="189.8">47</text>
<text x="192.6" y="186.6">R6</text>
<text x="218.7" y="188.1">100nF</text>
<text x="122.3" y="201.7">D1</text>
<text x="122.3" y="204.9">MB10S_C2488</text>
<text x="156.6" y="208.4">C1</text>
<text x="169" y="209.8">R1</text>
<text x="156.6" y="211.6">1nF</text>
<text x="169" y="213">75</text>
<text x="120.5" y="236.9">D2</text>
<text x="120.5" y="240.2">MB10S_C2488</text>
<text x="296" y="257.8">C14</text>
<text x="296" y="261">100nF</text>
<text x="287.2" y="268.3">C13</text>
<text x="300.4" y="268.3">C10</text>
<text x="287.2" y="271.6">10uF</text>
<text x="287.2" y="275.4">C12</text>
<text x="300.4" y="271.6">10uF</text>
<text x="301.3" y="275.4">C11</text>
<text x="287.2" y="278.6">10uF</text>
<text x="301.3" y="278.6">10uF</text>
<text x="352.1" y="286.3">U2</text>
<text x="352.1" y="289.4">SI3404-A-GMR</text>
<text x="330.2" y="297.8">R31</text>
<text x="339.2" y="297.9">R27</text>
<text x="290.4" y="301.2" transform="rotate(-90 290.4 301.2)">C_ETH3</text>
<text x="315.4" y="304.7">2.05</text>
<text x="315.4" y="301.6">R26</text>
<text x="330.2" y="300.9">75</text>
<text x="339.2" y="301.2">47</text>
<text x="409.2" y="304.6">100uH</text>
<text x="409.2" y="301.4">L3</text>
<text x="308.7" y="316.9">100nF</text>
<text x="308.7" y="313.6">C18</text>
<text x="407.5" y="315.5">D4</text>
<text x="451.9" y="315.4">R29</text>
<text x="481.2" y="315.4">C17</text>
<text x="494.2" y="316.9">2.2k</text>
<text x="494.2" y="313.6">R32</text>
<text x="315.4" y="322.4">330</text>
<text x="315.4" y="319.1">R25</text>
<text x="329.5" y="322.4">2.2k</text>
<text x="329.5" y="319.1">R24</text>
<text x="343.6" y="322.4">22k</text>
<text x="343.6" y="319.1">R23</text>
<text x="407.5" y="318.7">SS210</text>
<text x="421.6" y="323.9">100uF</text>
<text x="421.6" y="320.7">C9</text>
<text x="433.9" y="323.9">100uF</text>
<text x="433.9" y="320.7">C15</text>
<text x="451.9" y="318.6">1.5k</text>
<text x="465.7" y="322.4">C16</text>
<text x="479.6" y="318.9">22uF</text>
<text x="451.9" y="329.5">R30</text>
<text x="465.7" y="325.7">100uF</text>
<text x="498.8" y="327.7">LED_W1</text>
<text x="451.9" y="332.7">1k</text>
<text x="324.6" y="341.8">C19</text>
<text x="499.9" y="341.5">H2</text>
<text x="324.6" y="345.1">1nF</text>
<text x="499.9" y="344.7">HDR-F-2.54_1x2</text>
<text x="323.1" y="357.4">22k</text>
<text x="323.1" y="354.2">R33</text>
<text x="375.4" y="364.7">22k</text>
<text x="375.4" y="361.4">R21</text>
<text x="389.5" y="364.7">22k</text>
<text x="389.5" y="361.4">R20</text>
<text x="403.6" y="364.7">22k</text>
<text x="403.6" y="361.4">R19</text>
<text x="419.5" y="364.7">22k</text>
<text x="419.5" y="361.4">R28</text>
</g>
<g font-size="3.2">
<text x="100.3" y="63.4">1</text>
<text x="134.1" y="63.4">6</text>
<text x="100.3" y="74">2</text>
<text x="134.1" y="74">5</text>
<text x="100.3" y="84.6">3</text>
<text x="134.1" y="84.6">4</text>
<text x="371.8" y="294.7" transform="rotate(-90 371.8 294.7)">19</text>
<text x="372.9" y="302.7" transform="rotate(-90 372.9 302.7)">VSS</text>
<text x="493.2" y="342.7" transform="rotate(-90 493.2 342.7)">2</text>
<text x="496.7" y="342.7" transform="rotate(-90 496.7 342.7)">1</text>
</g>
<g font-size="3.2" fill="#00f">
<text x="428.8" y="125.2">25</text>
<text x="87.8" y="130.8" transform="rotate(-90 87.8 130.8)">0</text>
<text x="130.3" y="128.7">9</text>
<text x="174.6" y="128.7">8</text>
<text x="417.3" y="130.5">RBIAS</text>
<text x="423.4" y="126.9">EP</text>
<text x="428.8" y="128.7">24</text>
<text x="98.8" y="135.7">8</text>
<text x="128.3" y="135.7">10</text>
<text x="174.6" y="135.7">7</text>
<text x="362.9" y="132.2">2</text>
<text x="362.9" y="135.7">3</text>
<text x="366.4" y="134">LED2/nINTSEL</text>
<text x="366.4" y="137.5">LED1/REGOFF</text>
<text x="420.6" y="137.5">RXN</text>
<text x="421" y="134">RXP</text>
<text x="428.8" y="135.7">22</text>
<text x="428.8" y="132.2">23</text>
<text x="73.6" y="142.8">10</text>
<text x="75.6" y="139.3">9</text>
<text x="98.8" y="142.8">6</text>
<text x="98.8" y="139.3">7</text>
<text x="128.3" y="142.8">11</text>
<text x="174.6" y="142.8">6</text>
<text x="362.9" y="139.3">4</text>
<text x="362.9" y="142.8">5</text>
<text x="366.4" y="141">XTAL2</text>
<text x="421.3" y="141">TXP</text>
<text x="428.8" y="142.8">20</text>
<text x="428.8" y="139.3">21</text>
<text x="98.8" y="149.9">4</text>
<text x="98.8" y="146.3">5</text>
<text x="128.3" y="149.9">12</text>
<text x="174.6" y="149.9">5</text>
<text x="362.9" y="149.9">7</text>
<text x="366.4" y="144.6">XTAL1/CLKIN</text>
<text x="420.8" y="144.6">TXN</text>
<text x="428.8" y="149.9">18</text>
<text x="73.6" y="153.4">11</text>
<text x="98.8" y="153.4">3</text>
<text x="362.9" y="153.4">8</text>
<text x="366.4" y="151.6">RXD1/MODE1</text>
<text x="366.4" y="155.2">RXD0/MODE0</text>
<text x="418.7" y="155.2">TXD0</text>
<text x="418.7" y="151.6">TXD1</text>
<text x="428.8" y="153.4">17</text>
<text x="73.6" y="156.9">12</text>
<text x="98.8" y="160.4">1</text>
<text x="98.8" y="156.9">2</text>
<text x="128.3" y="156.9">13</text>
<text x="174.6" y="156.9">4</text>
<text x="360.9" y="160.4">10</text>
<text x="418.8" y="158.7">TXEN</text>
<text x="428.8" y="160.4">15</text>
<text x="428.8" y="156.9">16</text>
<text x="128.3" y="164">14</text>
<text x="174.6" y="164">3</text>
<text x="360.9" y="164">11</text>
<text x="360.9" y="167.5">12</text>
<text x="366.4" y="162.2">RXER/PHYAD0</text>
<text x="366.4" y="165.7">CRS_DV/MODE2</text>
<text x="403.5" y="165.7">nINT/REFCLKO</text>
<text x="419" y="162.2">nRST</text>
<text x="428.8" y="167.5">13</text>
<text x="428.8" y="164">14</text>
<text x="87.8" y="168.1" transform="rotate(-90 87.8 168.1)">0</text>
<text x="128.3" y="171">15</text>
<text x="174.6" y="171">2</text>
<text x="366.4" y="169.3">MDIO</text>
<text x="420" y="169.3">MDC</text>
<text x="128.3" y="178.1">16</text>
<text x="174.6" y="178.1">1</text>
<text x="110.5" y="206.3">4</text>
<text x="136.2" y="206.3">3</text>
<text x="110.5" y="225.7">1</text>
<text x="136.2" y="225.7">2</text>
<text x="108.8" y="241.6">4</text>
<text x="134.4" y="241.6">3</text>
<text x="108.8" y="261">1</text>
<text x="134.4" y="261">2</text>
<text x="364.8" y="294.7" transform="rotate(-90 364.8 294.7)">21</text>
<text x="368.3" y="294.7" transform="rotate(-90 368.3 294.7)">20</text>
<text x="365.8" y="300.1" transform="rotate(-90 365.8 300.1)">EP</text>
<text x="369.4" y="300.7" transform="rotate(-90 369.4 300.7)">NC</text>
<text x="354.1" y="306.8">1</text>
<text x="354.1" y="310.4">2</text>
<text x="357.6" y="308.6">ISNS</text>
<text x="371.9" y="308.6">SWO</text>
<text x="381.2" y="310.4">17</text>
<text x="381.2" y="306.8">18</text>
<text x="354.1" y="313.9">3</text>
<text x="354.1" y="317.4">4</text>
<text x="357.6" y="312.1">FBH</text>
<text x="357.6" y="315.7">EROUT</text>
<text x="371.5" y="315.7">VT15</text>
<text x="375.1" y="312.1">NC</text>
<text x="381.2" y="317.4">15</text>
<text x="381.2" y="313.9">16</text>
<text x="357.6" y="319.2">FBL</text>
<text x="375.1" y="322.7">NC</text>
<text x="375.1" y="319.2">NC</text>
<text x="381.2" y="321">14</text>
<text x="354.1" y="324.5">6</text>
<text x="357.6" y="326.2">RDET</text>
<text x="359.5" y="339" transform="rotate(-90 359.5 339)">7</text>
<text x="360.9" y="336.1" transform="rotate(-90 360.9 336.1)">NC</text>
<text x="363" y="339" transform="rotate(-90 363 339)">8</text>
<text x="364.4" y="336.1" transform="rotate(-90 364.4 336.1)">HSO</text>
<text x="366.5" y="339" transform="rotate(-90 366.5 339)">9</text>
<text x="367.9" y="336.1" transform="rotate(-90 367.9 336.1)">RCL</text>
<text x="370.1" y="341" transform="rotate(-90 370.1 341)">10</text>
<text x="371.5" y="336.1" transform="rotate(-90 371.5 336.1)">RFREQ</text>
<text x="373.6" y="341" transform="rotate(-90 373.6 341)">11</text>
<text x="375" y="336.1" transform="rotate(-90 375 336.1)">NC</text>
<text x="377.1" y="341" transform="rotate(-90 377.1 341)">12</text>
<text x="378.5" y="336.1" transform="rotate(-90 378.5 336.1)">NC</text>
</g>
<g font-size="3.2" fill="#f00">
<text x="362.9" y="128.7">1</text>
<text x="366.4" y="130.5">VDD2A</text>
<text x="362.9" y="146.3">6</text>
<text x="366.4" y="148.1">VDDCR</text>
<text x="416.1" y="148.1">VDD1A</text>
<text x="428.8" y="146.3">19</text>
<text x="362.9" y="156.9">9</text>
<text x="366.4" y="158.7">VDDIO</text>
<text x="354.1" y="321">5</text>
<text x="357.6" y="322.7">VDD</text>
<text x="370.9" y="326.2">VPOS</text>
<text x="381.2" y="324.5">13</text>
</g>
<g font-size="2.5" fill="#000080">
<text x="163.7" y="98">100nF</text>
<text x="239.5" y="98">100nF</text>
<text x="252.2" y="103.4">100nF</text>
<text x="308.3" y="150.9">100nF</text>
<text x="461.8" y="154.4">100nF</text>
<text x="299.5" y="293.8">100nF</text>
<text x="493.4" y="340.5" transform="rotate(-90 493.4 340.5)">1K</text>
</g>
</svg>
